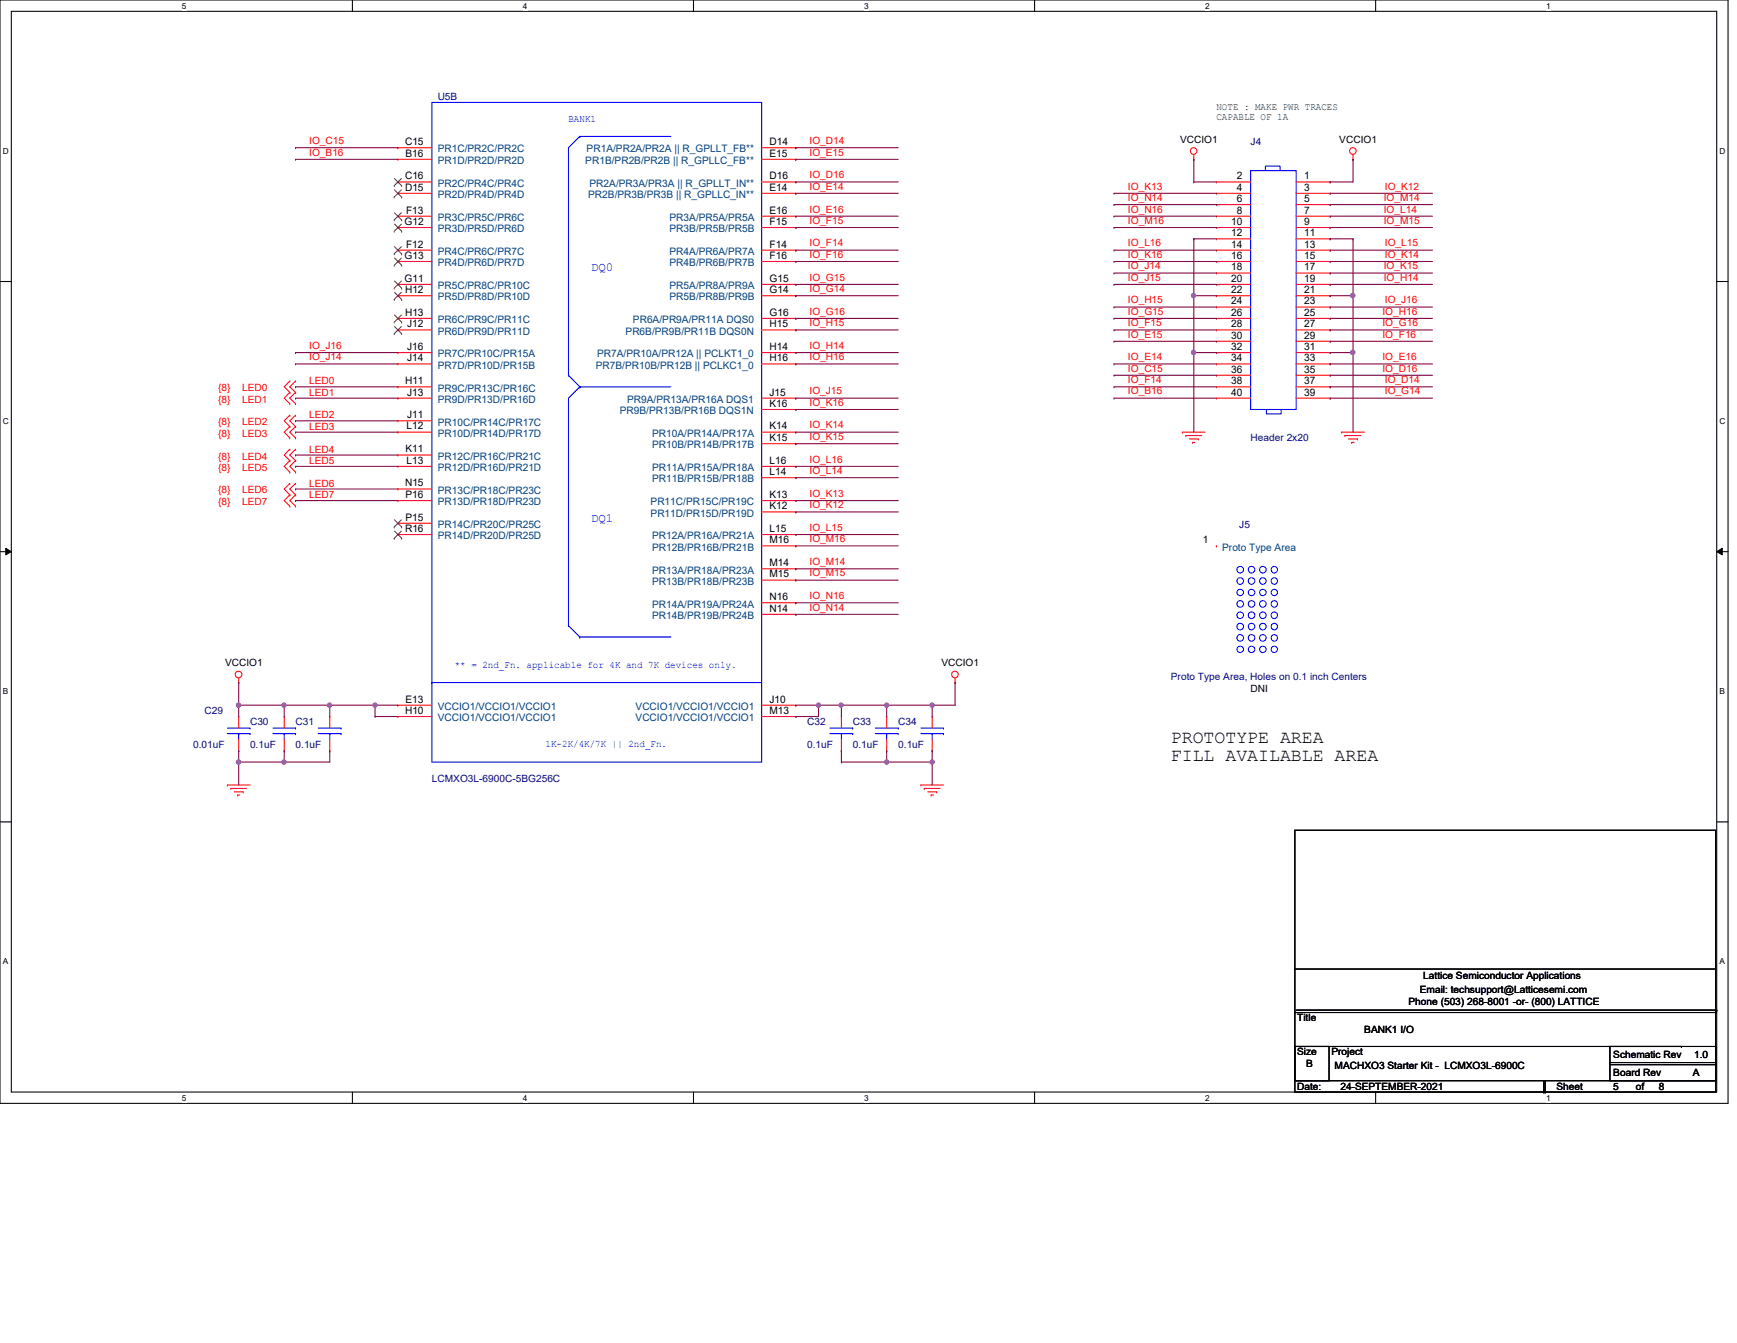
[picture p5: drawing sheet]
<svg xmlns="http://www.w3.org/2000/svg" width="279mm" height="216mm" viewBox="0 0 279 216" stroke-linecap="round" stroke-linejoin="round" font-family="sans-serif">
<path d="M0 0h278v177.4h-278zM1.8 1.8h274.3v173.8h-274.3z" fill="none" stroke="#000" stroke-width=".17"/>
<g fill="#fff">
<path d="M29.3 .2h.7v1.5h-.7z"/>
<path d="M29.3 175.8h.7v1.4h-.7z"/>
</g>
<path d="M56.7 0v1.8M56.7 175.6v1.8" fill="none" stroke="#000" stroke-width=".17"/>
<g fill="#fff">
<path d="M84.1 .2h.7v1.5h-.7z"/>
<path d="M84.1 175.8h.7v1.4h-.7z"/>
</g>
<path d="M111.5 0v1.8M111.5 175.6v1.8" fill="none" stroke="#000" stroke-width=".17"/>
<g fill="#fff">
<path d="M139 .2h.7v1.5h-.7z"/>
<path d="M139 175.8h.7v1.4h-.7z"/>
</g>
<path d="M166.4 0v1.8M166.4 175.6v1.8" fill="none" stroke="#000" stroke-width=".17"/>
<g fill="#fff">
<path d="M193.8 .2h.8v1.5h-.8z"/>
<path d="M193.8 175.8h.8v1.4h-.8z"/>
</g>
<path d="M221.3 0v1.8M221.3 175.6v1.8" fill="none" stroke="#000" stroke-width=".17"/>
<g fill="#fff">
<path d="M248.7 .2h.7v1.5h-.7z"/>
<path d="M248.7 175.8h.7v1.4h-.7z"/>
<path d="M.5 23.5h.9v1.5h-.9z"/>
<path d="M276.6 23.5h.9v1.5h-.9z"/>
<path d="M.5 67h.9v1.5h-.9z"/>
<path d="M276.6 67h.9v1.5h-.9z"/>
</g>
<path d="M0 45.3h1.8M276.1 45.3h1.9" fill="none" stroke="#000" stroke-width=".17"/>
<g fill="#fff">
<path d="M.5 110.4h.8v1.5h-.8z"/>
<path d="M276.6 110.4h.9v1.5h-.9z"/>
</g>
<path d="M0 88.7h1.8M276.1 88.7h1.9" fill="none" stroke="#000" stroke-width=".17"/>
<path d="M.9 88.1l.9 .6-.9 .5zM276.1 88.7l.9-.6v1.1z" fill="#000"/>
<path d="M.9 88.1l.9 .6-.9 .5zM276.1 88.7l.9-.6v1.1z" fill="none" stroke="#000" stroke-width=".16"/>
<g fill="#fff">
<path d="M.5 153.8h.8v1.5h-.8z"/>
<path d="M276.6 153.8h.9v1.5h-.9z"/>
</g>
<g fill="none" stroke="#000" stroke-width=".17">
<path d="M0 132.1h1.8M208.3 133.5h67.7v42.1h-67.7zM276.1 132.1h1.9M208.3 155.8h67.7M276 155.8h.1M208.3 168.2h5.5v5.5h-5.5zM208.3 173.7h67.7M208.3 162.8h67.7M208.3 168.2h62.2M208.5 162.4h67.6M248.3 175.6h.1M248.3 173.7v1.9"/>
<path d="M248.5 175.6h.1M248.5 173.7v1.9M259 168.2h17v5.5h-17zM259 171.2h17M259 170.8h17M270.5 168.2h.1M276 173.7h.1M276 162.8h.1M276 171.2h.1M276 170.8h.1M276.1 162.4h.1"/>
</g>
<g fill="none" stroke="#f00" stroke-width=".17">
<path d="M64 23.7h.1M64 25.6h.1M64 29.3h.1M64 31.1h.1M64 34.8h.1M64 36.6h.1M64 23.7h5.5M64 25.6h5.5M64 29.3h5.5M64 31.1h5.5M64 34.8h5.5M64 36.6h5.5"/>
<path d="M122.5 23.7h5.5M122.5 25.6h5.5M122.5 29.3h5.5M122.5 31.1h5.5M122.5 34.8h5.5M122.5 36.6h5.5M128 23.7h.1M128 25.6h.1M128 29.3h.1M128 31.1h.1M128 34.8h.1M128 36.6h.1"/>
<path d="M192 25.6h.1M192 24.8v.8M195.7 29.3h.1M195.7 31.1h.1M195.7 32.9h.1M195.7 34.8h.1M195.7 36.6h.1M195.7 38.4h.1M195.7 29.3h5.5M195.7 31.1h5.5M195.7 34.8h5.5M195.7 36.6h5.5"/>
<path d="M195.7 32.9h5.5M195.7 38.4h5.5M208.5 29.3h5.5M208.5 31.1h5.5M208.5 34.8h5.5M208.5 36.6h5.5M208.5 32.9h5.5M208.5 38.4h5.5M214 29.3h.1M214 31.1h.1M214 32.9h.1M214 34.8h.1"/>
<path d="M214 36.6h.1M214 38.4h.1M217.6 25.6h.1M217.6 24.8v.8M64 40.2h.1M64 42h.1M64 45.7h.1M64 47.5h.1M64 51.2h.1M64 53h.1M64 56.7h.1M64 58.5h.1"/>
<path d="M64 51.2h5.5M64 53h5.5M64 56.7h5.5M64 58.5h5.5M64 40.2h5.5M64 42h5.5M64 45.7h5.5M64 47.5h5.5M122.5 51.2h5.5M122.5 53h5.5M122.5 56.7h5.5M122.5 58.5h5.5"/>
<path d="M122.5 40.2h5.5M122.5 42h5.5M122.5 45.7h5.5M122.5 47.5h5.5M128 51.2h.1M128 53h.1M128 56.7h.1M128 58.5h.1M128 40.2h.1M128 42h.1M128 45.7h.1M128 47.5h.1"/>
<path d="M195.7 40.2h.1M195.7 42h.1M195.7 43.9h.1M195.7 45.7h.1M195.7 47.5h.1M195.7 49.4h.1M195.7 51.2h.1M195.7 53h.1M195.7 54.9h.1M195.7 56.7h.1M195.7 58.5h.1M195.7 51.2h5.5"/>
<path d="M195.7 53h5.5M195.7 56.7h5.5M195.7 58.5h5.5M195.7 40.2h5.5M195.7 42h5.5M195.7 45.7h5.5M195.7 47.5h5.5M195.7 43.9h5.5M195.7 49.4h5.5M195.7 54.9h5.5M208.5 51.2h5.5M208.5 53h5.5"/>
<path d="M208.5 56.7h5.5M208.5 58.5h5.5M208.5 40.2h5.5M208.5 42h5.5M208.5 45.7h5.5M208.5 47.5h5.5M208.5 43.9h5.5M208.5 49.4h5.5M208.5 54.9h5.5M214 40.2h.1M214 42h.1M214 43.9h.1"/>
<path d="M214 45.7h.1M214 47.5h.1M214 49.4h.1M214 51.2h.1M214 53h.1M214 54.9h.1M214 56.7h.1M214 58.5h.1M46.6 61.3h.1M46.6 63.1h.1M46.6 64.9h.1M46.6 66.8h.1"/>
<path d="M46.6 68.6h.1M46.6 70.4h.1M46.6 72.2h.1M46.6 74h.1M46.6 75.9h.1M46.6 77.7h.1M46.6 79.5h.1M46.6 61.3l-.9 .9 .9 .9M46.6 63.1l-.9 .9 .9 .9M46.6 66.8l-.9 .8 .9 1M46.6 68.6l-.9 .9 .9 .9M46.6 72.2l-.9 1 .9 .8"/>
<path d="M46.6 74l-.9 1 .9 .9M46.6 77.7l-.9 .9 .9 .9M46.6 79.5l-.9 1 .9 .9M47.5 61.3h.1M47.5 63.1h.1M47.5 64.9h.1M47.5 66.8h.1M47.5 68.6h.1M47.5 70.4h.1M47.5 72.2h.1M47.5 74h.1M47.5 75.9h.1"/>
<path d="M47.5 77.7h.1M47.5 79.5h.1M47.5 61.3l-.9 .9 .9 .9M47.5 63.1l-.9 .9 .9 .9M47.5 66.8l-.9 .8 .9 1M47.5 68.6l-.9 .9 .9 .9M47.5 72.2l-.9 1 .9 .8M47.5 74l-.9 1 .9 .9M47.5 77.7l-.9 .9 .9 .9M47.5 79.5l-.9 1 .9 .9M64 67.6h.1M64 69.5h.1"/>
<path d="M64 73.2h.1M64 75h.1M64 78.6h.1M64 62.2h.1M64 64h.1M64 69.5h5.5M64 67.6h5.5M64 73.2h5.5M64 75h5.5M64 78.6h5.5M64 64h5.5M64 62.2h5.5"/>
<path d="M122.5 69.5h5.5M122.5 75h5.5M122.5 76.8h5.5M122.5 71.3h5.5M122.5 64h5.5M122.5 65.8h5.5M128 75h.1M128 76.8h.1M128 69.5h.1M128 71.3h.1M128 64h.1M128 65.8h.1"/>
<path d="M190.2 69.5h.1M190.2 69.5h3.6M190.8 70h.1M190.8 70h2.5M191.3 70.6h1.4M191.8 71.1h.1M191.8 71.1h.4M192.7 70.6h.1M195.7 60.3h.1M195.7 62.2h.1M195.7 64h.1M195.7 64h5.5"/>
<path d="M195.7 62.2h5.5M195.7 60.3h5.5M208.5 64h5.5M208.5 62.2h5.5M208.5 60.3h5.5M214 60.3h.1M214 62.2h.1M214 64h.1M215.8 69.5h.1M215.8 69.5h3.7M216.3 70h.1M216.3 70h2.6"/>
<path d="M216.9 70.6h1.5M217.4 71.1h.1M217.4 71.1h.4M218.4 70.6h.1M46.6 81.4h.1M47.5 81.4h.1M64 80.5h.1M64 84.1h.1M64 85.9h.1M64 80.5h5.5M64 84.1h5.5M64 85.9h5.5"/>
<path d="M122.5 80.5h5.5M122.5 96.9h5.5M122.5 98.8h5.5M122.5 85.9h5.5M122.5 91.4h5.5M122.5 93.3h5.5M122.5 87.8h5.5M122.5 82.3h5.5M128 96.9h.1M128 98.8h.1M128 91.4h.1M128 93.3h.1"/>
<path d="M128 85.9h.1M128 87.8h.1M128 80.5h.1M128 82.3h.1M195.7 87.8h.1M38.4 109.7h.1M38.4 115.2h.1M38.4 109v.7M38.4 115.2v1.9M38.4 118.9v1.8M45.7 115.2h.1M45.7 115.2v1.9"/>
<path d="M45.7 118.9v1.8M53 115.2h.1M53 115.2v1.9M53 118.9v1.8M64 113.4h.1M64 115.2h.1M64 115.2h5.5M64 113.4h5.5M122.5 115.2h5.5M122.5 113.4h5.5M128 115.2h.1M128 113.4h.1"/>
<path d="M135.3 115.2h.1M135.3 115.2v1.9M135.3 118.9v1.8M142.6 115.2h.1M142.6 115.2v1.9M142.6 118.9v1.8M149.9 115.2h.1M149.9 115.2v1.9M149.9 118.9v1.8M153.6 109.7h.1M153.6 109v.7M36.6 126.2h.1"/>
<path d="M36.6 126.2h3.6M37.1 126.7h.1M37.1 126.7h2.6M37.7 127.3h1.4M38.2 127.8h.1M38.2 127.8h.4M38.4 120.7h.1M39.1 127.3h.1M45.7 120.7h.1M53 120.7h.1M135.3 120.7h.1M142.6 120.7h.1"/>
<path d="M148.1 126.2h.1M148.1 126.2h3.7M148.7 126.7h.1M148.7 126.7h2.5M149.2 127.3h1.5M149.8 127.8h.1M149.8 127.8h.4M149.9 120.7h.1M150.7 127.3h.1"/>
<circle cx="192" cy="24.3" r=".54"/>
<circle cx="217.6" cy="24.3" r=".54"/>
<circle cx="38.4" cy="108.4" r=".54"/>
<circle cx="153.6" cy="108.4" r=".54"/>
</g>
<g fill="none" stroke="#00f" stroke-width=".17">
<path d="M69.5 16.5h53v106h-53zM93.3 21.9h.1M93.3 21.9l-1.9 1.8v36.6M93.3 21.9h14.6M201.2 27.4h7.3v38.4h-7.3zM203.5 27.4v-.7h2.4v.7M91.4 60.3h.1M91.4 60.3l1.9 1.9M93.3 62.2h.1M93.3 62.2l-1.9 1.8v36.6M93.3 62.2h14.6M203.7 65.8v.7h2.4v-.7"/>
<path d="M36.6 117.1h3.6M36.6 117.9h3.6M38.4 117.9h.1M38.4 117.9v1M40.2 117.1h.1M40.2 117.9h.1M43.9 117.1h3.6M43.9 117.9h3.6M45.7 117.9h.1M45.7 117.9v1M47.5 117.1h.1M47.5 117.9h.1"/>
<path d="M51.2 117.1h3.7M51.2 117.9h3.7M53 117.9h.1M53 117.9v1M54.9 117.1h.1M54.9 117.9h.1M69.5 109.7h.1M69.5 109.7h53M91.4 100.6h.1M91.4 100.6l1.9 1.8M93.3 102.4h.1M93.3 102.4h14.6"/>
<path d="M133.5 117.1h3.7M133.5 117.9h3.7M135.3 117.9h.1M135.3 117.9v1M137.2 117.1h.1M137.2 117.9h.1M140.8 117.1h3.7M140.8 117.9h3.7M142.6 117.9h.1M142.6 117.9v1M144.5 117.1h.1M144.5 117.9h.1"/>
<path d="M148.1 117.1h3.7M148.1 117.9h3.7M149.9 117.9h.1M149.9 117.9v1M151.8 117.1h.1M151.8 117.9h.1"/>
<circle cx="199.5" cy="97.1" r=".54"/>
<circle cx="199.5" cy="91.6" r=".54"/>
<circle cx="199.5" cy="93.4" r=".54"/>
<circle cx="199.5" cy="98.9" r=".54"/>
<circle cx="199.5" cy="95.2" r=".52"/>
<circle cx="201.3" cy="97.1" r=".54"/>
<circle cx="201.3" cy="93.4" r=".54"/>
<circle cx="201.3" cy="98.9" r=".54"/>
<circle cx="201.3" cy="91.6" r=".54"/>
<circle cx="201.3" cy="95.2" r=".52"/>
<circle cx="203.1" cy="91.6" r=".54"/>
<circle cx="203.1" cy="98.9" r=".54"/>
<circle cx="203.1" cy="93.4" r=".54"/>
<circle cx="203.1" cy="97.1" r=".54"/>
<circle cx="203.1" cy="95.2" r=".52"/>
<circle cx="205" cy="91.6" r=".52"/>
<circle cx="205" cy="93.4" r=".52"/>
<circle cx="205" cy="97.1" r=".52"/>
<circle cx="205" cy="98.9" r=".52"/>
<circle cx="205" cy="95.2" r=".51"/>
<circle cx="199.5" cy="102.5" r=".54"/>
<circle cx="199.5" cy="100.7" r=".54"/>
<circle cx="199.5" cy="104.4" r=".52"/>
<circle cx="201.3" cy="100.7" r=".54"/>
<circle cx="201.3" cy="102.5" r=".54"/>
<circle cx="201.3" cy="104.4" r=".52"/>
<circle cx="203.1" cy="102.5" r=".54"/>
<circle cx="203.1" cy="100.7" r=".54"/>
<circle cx="203.1" cy="104.4" r=".52"/>
<circle cx="205" cy="100.7" r=".52"/>
<circle cx="205" cy="102.5" r=".52"/>
<circle cx="205" cy="104.4" r=".51"/>
</g>
<g fill="none" stroke="#804000" stroke-width=".16">
<path d="M63.4 29.8h.1M63.4 31.7h.1M63.4 35.3h.1M63.4 37.2h.1M63.5 28.7l1.1 1.1M63.5 30.5l1.1 1.2M63.5 34.2l1.1 1.1M63.5 36l1.1 1.2M63.5 39.7l1.1 1.1M64.6 28.7l-1.2 1.1M64.6 30.5l-1.2 1.2M64.6 34.2l-1.2 1.1"/>
<path d="M64.6 36l-1.2 1.2M64.6 39.7l-1.2 1.1M64.6 29.8h.1M64.6 31.7h.1M64.6 35.3h.1M64.6 37.2h.1M63.4 40.8h.1M63.4 42.6h.1M63.4 46.3h.1M63.4 48.1h.1M63.4 51.8h.1M63.4 53.6h.1"/>
<path d="M63.5 41.5l1.1 1.1M63.5 45.2l1.1 1.1M63.5 47l1.1 1.1M63.5 50.6l1.1 1.2M63.5 52.5l1.1 1.1M64.6 41.5l-1.2 1.1M64.6 45.2l-1.2 1.1M64.6 47l-1.2 1.1M64.6 50.6l-1.2 1.2M64.6 52.5l-1.2 1.1M64.6 40.8h.1M64.6 42.6h.1"/>
<path d="M64.6 46.3h.1M64.6 48.1h.1M64.6 51.8h.1M64.6 53.6h.1M63.4 84.7h.1M63.4 86.5h.1M63.5 83.6l1.1 1.1M63.5 85.4l1.1 1.1M64.6 83.6l-1.2 1.1M64.6 85.4l-1.2 1.1M64.6 84.7h.1M64.6 86.5h.1"/>
</g>
<path d="M131.7 113.4h.1M131.7 113.4h3.6M135.3 113.4h.1M135.3 113.4v1.8" fill="none" stroke="#800040" stroke-width=".17"/>
<circle cx="131.7" cy="113.4" r=".34" fill="#f0f"/>
<circle cx="131.7" cy="113.4" r=".34" fill="none" stroke="#f0f" stroke-width=".17"/>
<path d="M135.3 113.4h.1M135.3 113.4h7.3M142.6 113.4h.1M142.6 113.4v1.8" fill="none" stroke="#800040" stroke-width=".17"/>
<circle cx="142.6" cy="113.4" r=".34" fill="#f0f"/>
<circle cx="142.6" cy="113.4" r=".34" fill="none" stroke="#f0f" stroke-width=".17"/>
<circle cx="135.3" cy="113.4" r=".34" fill="#f0f"/>
<circle cx="135.3" cy="113.4" r=".34" fill="none" stroke="#f0f" stroke-width=".17"/>
<path d="M142.6 113.4h.1M142.6 113.4h7.3M149.9 113.4h.1M149.9 113.4v1.8M135.3 120.7h.1M135.3 122.5h.1M135.3 120.7v1.8M135.3 122.5h7.3" fill="none" stroke="#800040" stroke-width=".17"/>
<circle cx="142.6" cy="122.5" r=".34" fill="#f0f"/>
<circle cx="142.6" cy="122.5" r=".34" fill="none" stroke="#f0f" stroke-width=".17"/>
<path d="M142.6 120.7h.1M142.6 122.5h.1M142.6 120.7v1.8M142.6 122.5h7.3" fill="none" stroke="#800040" stroke-width=".17"/>
<circle cx="149.9" cy="122.5" r=".34" fill="#f0f"/>
<circle cx="149.9" cy="122.5" r=".34" fill="none" stroke="#f0f" stroke-width=".17"/>
<path d="M149.9 113.4h.1M149.9 113.4h3.7M149.9 120.7h.1M149.9 120.7v1.8" fill="none" stroke="#800040" stroke-width=".17"/>
<circle cx="149.9" cy="113.4" r=".34" fill="#f0f"/>
<circle cx="149.9" cy="113.4" r=".34" fill="none" stroke="#f0f" stroke-width=".17"/>
<path d="M38.4 113.4h.1M38.4 113.4h14.6M45.7 113.4h.1M45.7 113.4v1.8M53 113.4h.1M53 113.4v1.8M153.6 109.7h.1M153.6 109.7v3.7" fill="none" stroke="#800040" stroke-width=".17"/>
<circle cx="53" cy="113.4" r=".34" fill="#f0f"/>
<circle cx="53" cy="113.4" r=".34" fill="none" stroke="#f0f" stroke-width=".17"/>
<circle cx="45.7" cy="113.4" r=".34" fill="#f0f"/>
<circle cx="45.7" cy="113.4" r=".34" fill="none" stroke="#f0f" stroke-width=".17"/>
<path d="M60.3 113.4h.1M60.3 113.4h3.7M38.4 122.5h.1M38.4 120.7h.1M38.4 122.5h14.6M38.4 120.7v1.8M45.7 120.7h.1M45.7 122.5h.1M45.7 120.7v1.8" fill="none" stroke="#800040" stroke-width=".17"/>
<circle cx="45.7" cy="122.5" r=".34" fill="#f0f"/>
<circle cx="45.7" cy="122.5" r=".34" fill="none" stroke="#f0f" stroke-width=".17"/>
<path d="M38.4 122.5h.1M38.4 122.5v3.7M53 120.7h.1M53 120.7v1.8" fill="none" stroke="#800040" stroke-width=".17"/>
<circle cx="38.4" cy="122.5" r=".36" fill="#f0f"/>
<circle cx="38.4" cy="122.5" r=".36" fill="none" stroke="#f0f" stroke-width=".17"/>
<path d="M38.4 109.7h.1M38.4 109.7v3.7" fill="none" stroke="#800040" stroke-width=".17"/>
<circle cx="38.4" cy="113.4" r=".36" fill="#f0f"/>
<circle cx="38.4" cy="113.4" r=".36" fill="none" stroke="#f0f" stroke-width=".17"/>
<g fill="none" stroke="#800040" stroke-width=".17">
<path d="M38.4 113.4h.1M38.4 113.4v1.8M53 113.4h.1M53 113.4h7.3M60.3 113.4h.1M60.3 115.2h.1M60.3 113.4v1.8M60.3 115.2h3.7M128 115.2h.1M128 113.4h.1M128 113.4h3.7M131.7 113.4h.1"/>
<path d="M131.7 113.4v1.8h-3.7"/>
</g>
<circle cx="60.3" cy="113.4" r=".34" fill="#f0f"/>
<circle cx="60.3" cy="113.4" r=".34" fill="none" stroke="#f0f" stroke-width=".17"/>
<g fill="none" stroke="#800040" stroke-width=".17">
<path d="M47.5 23.7h.1M47.5 25.6h.1M47.5 23.7h16.5M47.5 25.6h16.5M128 23.7h.1M128 25.6h.1M128 29.3h.1M128 31.1h.1M128 34.8h.1M128 36.6h.1M128 23.7h16.5M128 25.6h16.5"/>
<path d="M128 29.3h16.5M128 31.1h16.5M128 34.8h16.5M128 36.6h16.5M192 25.6h.1M192 29.3h.1M192 38.4h.1M192 29.3h3.7M192 25.6v3.7M192 38.4h3.7M214 29.3h.1M217.6 25.6h.1"/>
<path d="M217.6 25.6v3.7h-3.6M47.5 56.7h.1M47.5 58.5h.1M47.5 56.7h16.5M47.5 58.5h16.5M128 40.2h.1M128 42h.1M128 45.7h.1M128 47.5h.1M128 51.2h.1M128 53h.1M128 56.7h.1"/>
<path d="M128 58.5h.1M128 56.7h16.5M128 58.5h16.5M128 40.2h16.5M128 42h16.5M128 45.7h16.5M128 47.5h16.5M128 51.2h16.5M128 53h16.5M192 56.7h.1M192 56.7v12.8M128 64h.1"/>
<path d="M128 65.8h.1M128 64h16.5M128 65.8h16.5M128 96.9h.1M128 98.8h.1M128 96.9h16.5M128 98.8h16.5"/>
</g>
<circle cx="192" cy="56.7" r=".35" fill="#f0f"/>
<circle cx="192" cy="56.7" r=".35" fill="none" stroke="#f0f" stroke-width=".17"/>
<path d="M214 38.4h.1M214 38.4h3.6M217.6 56.7h.1M217.6 56.7v12.8" fill="none" stroke="#800040" stroke-width=".17"/>
<circle cx="217.6" cy="56.7" r=".35" fill="#f0f"/>
<circle cx="217.6" cy="56.7" r=".35" fill="none" stroke="#f0f" stroke-width=".17"/>
<path d="M192 38.4h.1M192 38.4v9.1M192 47.5h.1M192 56.7h.1M192 47.5h3.7M192 56.7h3.7M214 47.5h.1M214 56.7h.1M214 47.5h3.6M214 56.7h3.6M149.9 122.5h.1M149.9 122.5v3.7" fill="none" stroke="#800040" stroke-width=".17"/>
<circle cx="192" cy="47.5" r=".35" fill="#f0f"/>
<circle cx="192" cy="47.5" r=".35" fill="none" stroke="#f0f" stroke-width=".17"/>
<path d="M217.6 38.4h.1M217.6 38.4v18.3M192 47.5h.1M192 47.5v9.2M217.6 47.5h.1" fill="none" stroke="#800040" stroke-width=".17"/>
<circle cx="217.6" cy="47.5" r=".35" fill="#f0f"/>
<circle cx="217.6" cy="47.5" r=".35" fill="none" stroke="#f0f" stroke-width=".17"/>
<g fill="none" stroke="#800040" stroke-width=".17">
<path d="M179.2 31.1h.1M179.2 32.9h.1M179.2 34.8h.1M179.2 36.6h.1M179.2 31.1h16.5M179.2 32.9h16.5M179.2 34.8h16.5M179.2 36.6h16.5M214 34.8h.1M214 36.6h.1M214 31.1h.1M214 32.9h.1"/>
<path d="M214 31.1h16.4M214 32.9h16.4M214 34.8h16.4M214 36.6h16.4M179.2 40.2h.1M179.2 42h.1M179.2 43.9h.1M179.2 45.7h.1M179.2 49.4h.1M179.2 51.2h.1M179.2 53h.1M179.2 54.9h.1"/>
<path d="M179.2 58.5h.1M179.2 40.2h16.5M179.2 42h16.5M179.2 43.9h16.5M179.2 45.7h16.5M179.2 49.4h16.5M179.2 51.2h16.5M179.2 53h16.5M179.2 54.9h16.5M179.2 58.5h16.5M214 40.2h.1M214 42h.1"/>
<path d="M214 43.9h.1M214 45.7h.1M214 49.4h.1M214 51.2h.1M214 53h.1M214 54.9h.1M214 58.5h.1M214 40.2h16.4M214 42h16.4M214 43.9h16.4M214 45.7h16.4M214 49.4h16.4"/>
<path d="M214 51.2h16.4M214 53h16.4M214 54.9h16.4M214 58.5h16.4M47.5 62.2h.1M47.5 64h.1M47.5 67.6h.1M47.5 69.5h.1M47.5 73.2h.1M47.5 75h.1M47.5 78.6h.1M47.5 62.2h16.5"/>
<path d="M47.5 64h16.5M47.5 67.6h16.5M47.5 69.5h16.5M47.5 73.2h16.5M47.5 75h16.5M47.5 78.6h16.5M128 69.5h.1M128 71.3h.1M128 75h.1M128 76.8h.1M128 69.5h16.5M128 75h16.5"/>
<path d="M128 71.3h16.5M128 76.8h16.5M179.2 60.3h.1M179.2 62.2h.1M179.2 64h.1M179.2 62.2h16.5M179.2 64h16.5M179.2 60.3h16.5M214 60.3h.1M214 62.2h.1M214 64h.1M214 62.2h16.4"/>
<path d="M214 64h16.4M214 60.3h16.4M47.5 80.5h.1M47.5 80.5h16.5M128 80.5h.1M128 82.3h.1M128 85.9h.1M128 87.8h.1M128 91.4h.1M128 93.3h.1M128 80.5h16.5M128 82.3h16.5"/>
<path d="M128 85.9h16.5M128 87.8h16.5M128 91.4h16.5M128 93.3h16.5"/>
</g>
<circle cx="131.7" cy="113.4" r=".34" fill="#f0f"/>
<circle cx="131.7" cy="113.4" r=".34" fill="none" stroke="#f0f" stroke-width=".17"/>
<circle cx="142.6" cy="113.4" r=".34" fill="#f0f"/>
<circle cx="142.6" cy="113.4" r=".34" fill="none" stroke="#f0f" stroke-width=".17"/>
<circle cx="135.3" cy="113.4" r=".34" fill="#f0f"/>
<circle cx="135.3" cy="113.4" r=".34" fill="none" stroke="#f0f" stroke-width=".17"/>
<circle cx="142.6" cy="122.5" r=".34" fill="#f0f"/>
<circle cx="142.6" cy="122.5" r=".34" fill="none" stroke="#f0f" stroke-width=".17"/>
<circle cx="149.9" cy="122.5" r=".34" fill="#f0f"/>
<circle cx="149.9" cy="122.5" r=".34" fill="none" stroke="#f0f" stroke-width=".17"/>
<circle cx="149.9" cy="113.4" r=".34" fill="#f0f"/>
<circle cx="149.9" cy="113.4" r=".34" fill="none" stroke="#f0f" stroke-width=".17"/>
<circle cx="53" cy="113.4" r=".34" fill="#f0f"/>
<circle cx="53" cy="113.4" r=".34" fill="none" stroke="#f0f" stroke-width=".17"/>
<circle cx="45.7" cy="113.4" r=".34" fill="#f0f"/>
<circle cx="45.7" cy="113.4" r=".34" fill="none" stroke="#f0f" stroke-width=".17"/>
<circle cx="45.7" cy="122.5" r=".34" fill="#f0f"/>
<circle cx="45.7" cy="122.5" r=".34" fill="none" stroke="#f0f" stroke-width=".17"/>
<circle cx="38.4" cy="122.5" r=".36" fill="#f0f"/>
<circle cx="38.4" cy="122.5" r=".36" fill="none" stroke="#f0f" stroke-width=".17"/>
<circle cx="38.4" cy="113.4" r=".36" fill="#f0f"/>
<circle cx="38.4" cy="113.4" r=".36" fill="none" stroke="#f0f" stroke-width=".17"/>
<circle cx="60.3" cy="113.4" r=".34" fill="#f0f"/>
<circle cx="60.3" cy="113.4" r=".34" fill="none" stroke="#f0f" stroke-width=".17"/>
<circle cx="192" cy="56.7" r=".35" fill="#f0f"/>
<circle cx="192" cy="56.7" r=".35" fill="none" stroke="#f0f" stroke-width=".17"/>
<circle cx="217.6" cy="56.7" r=".35" fill="#f0f"/>
<circle cx="217.6" cy="56.7" r=".35" fill="none" stroke="#f0f" stroke-width=".17"/>
<circle cx="192" cy="47.5" r=".35" fill="#f0f"/>
<circle cx="192" cy="47.5" r=".35" fill="none" stroke="#f0f" stroke-width=".17"/>
<circle cx="217.6" cy="47.5" r=".35" fill="#f0f"/>
<circle cx="217.6" cy="47.5" r=".35" fill="none" stroke="#f0f" stroke-width=".17"/>
<g font-size="2.9">
<text x="188.3" y="119.4">PROTOTYPE AREA</text>
<text x="188.3" y="122.3">FILL AVAILABLE AREA</text>
</g>
<g font-size="2" fill="#00f">
<text x="95.1" y="43.6">DQ0</text>
<text x="95.1" y="83.9">DQ1</text>
</g>
<g font-size="1.7">
<text x="65.2" y="23.3">C15</text>
<text x="123.8" y="23.3">D14</text>
<text x="65.2" y="28.8">C16</text>
<text x="65.2" y="25.2">B16</text>
<text x="123.8" y="25.2">E15</text>
<text x="123.8" y="28.8">D16</text>
<text x="199" y="28.8">2</text>
<text x="209.8" y="28.8">1</text>
<text x="65.2" y="30.6">D15</text>
<text x="65.3" y="34.3">F13</text>
<text x="123.8" y="30.6">E14</text>
<text x="123.8" y="34.3">E16</text>
<text x="199" y="30.6">4</text>
<text x="199" y="32.5">6</text>
<text x="199" y="34.3">8</text>
<text x="209.8" y="30.6">3</text>
<text x="209.8" y="32.5">5</text>
<text x="209.8" y="34.3">7</text>
<text x="65.1" y="36.2">G12</text>
<text x="65.1" y="41.6">G13</text>
<text x="65.3" y="39.8">F12</text>
<text x="123.8" y="36.2">F15</text>
<text x="123.8" y="39.8">F14</text>
<text x="123.8" y="41.6">F16</text>
<text x="198" y="36.2">10</text>
<text x="198" y="38">12</text>
<text x="198" y="39.8">14</text>
<text x="198" y="41.6">16</text>
<text x="209.8" y="36.2">9</text>
<text x="209.8" y="38">11</text>
<text x="209.8" y="39.8">13</text>
<text x="209.8" y="41.6">15</text>
<text x="65.1" y="45.3">G11</text>
<text x="65.2" y="47.1">H12</text>
<text x="123.8" y="45.3">G15</text>
<text x="123.8" y="47.1">G14</text>
<text x="198" y="43.5">18</text>
<text x="198" y="45.3">20</text>
<text x="198" y="47.1">22</text>
<text x="209.8" y="43.5">17</text>
<text x="209.8" y="45.3">19</text>
<text x="209.8" y="47.1">21</text>
<text x="65.2" y="50.8">H13</text>
<text x="65.5" y="52.6">J12</text>
<text x="123.8" y="50.8">G16</text>
<text x="123.8" y="52.6">H15</text>
<text x="198" y="48.9">24</text>
<text x="198" y="50.8">26</text>
<text x="198" y="52.6">28</text>
<text x="209.8" y="48.9">23</text>
<text x="209.8" y="50.8">25</text>
<text x="209.8" y="52.6">27</text>
<text x="65.5" y="56.3">J16</text>
<text x="65.5" y="58.1">J14</text>
<text x="123.8" y="56.3">H14</text>
<text x="123.8" y="58.1">H16</text>
<text x="198" y="54.4">30</text>
<text x="198" y="56.3">32</text>
<text x="198" y="58.1">34</text>
<text x="198" y="59.9">36</text>
<text x="209.8" y="54.4">29</text>
<text x="209.8" y="56.3">31</text>
<text x="209.8" y="58.1">33</text>
<text x="209.8" y="59.9">35</text>
<text x="65.2" y="61.8">H11</text>
<text x="65.5" y="63.6">J13</text>
<text x="123.8" y="63.6">J15</text>
<text x="123.8" y="65.4">K16</text>
<text x="198" y="61.8">38</text>
<text x="198" y="63.6">40</text>
<text x="209.8" y="61.8">37</text>
<text x="209.8" y="63.6">39</text>
<text x="65.4" y="69">L12</text>
<text x="65.5" y="67.2">J11</text>
<text x="123.8" y="69">K14</text>
<text x="123.8" y="70.9">K15</text>
<text x="65.2" y="72.7">K11</text>
<text x="65.4" y="74.5">L13</text>
<text x="123.8" y="74.5">L16</text>
<text x="123.8" y="76.4">L14</text>
<text x="65.2" y="78.2">N15</text>
<text x="65.2" y="80.1">P16</text>
<text x="65.2" y="83.7">P15</text>
<text x="123.8" y="80.1">K13</text>
<text x="123.8" y="81.9">K12</text>
<text x="65.2" y="85.5">R16</text>
<text x="123.8" y="85.5">L15</text>
<text x="123.8" y="87.3">M16</text>
<text x="193.5" y="87.3">1</text>
<text x="123.8" y="91">M14</text>
<text x="123.8" y="92.8">M15</text>
<text x="123.8" y="96.5">N16</text>
<text x="123.8" y="98.3">N14</text>
<text x="65.2" y="112.9">E13</text>
<text x="123.8" y="112.9">J10</text>
<text x="65.2" y="114.8">H10</text>
<text x="123.8" y="114.8">M13</text>
</g>
<g font-size="1.7" fill="#004080">
<text x="70.4" y="24.5">PR1C/PR2C/PR2C</text>
<text x="70.4" y="26.4">PR1D/PR2D/PR2D</text>
<text x="94.1" y="26.4">PR1B/PR2B/PR2B || R_GPLLC_FB**</text>
<text x="94.4" y="24.5">PR1A/PR2A/PR2A || R_GPLLT_FB**</text>
<text x="70.4" y="30">PR2C/PR4C/PR4C</text>
<text x="70.4" y="31.8">PR2D/PR4D/PR4D</text>
<text x="70.4" y="35.5">PR3C/PR5C/PR6C</text>
<text x="94.6" y="31.8">PR2B/PR3B/PR3B || R_GPLLC_IN**</text>
<text x="94.8" y="30">PR2A/PR3A/PR3A || R_GPLLT_IN**</text>
<text x="107.7" y="35.5">PR3A/PR5A/PR5A</text>
<text x="70.4" y="37.3">PR3D/PR5D/PR6D</text>
<text x="70.4" y="41">PR4C/PR6C/PR7C</text>
<text x="107.7" y="37.3">PR3B/PR5B/PR5B</text>
<text x="107.7" y="41">PR4A/PR6A/PR7A</text>
<text x="70.4" y="42.8">PR4D/PR6D/PR7D</text>
<text x="70.4" y="46.5">PR5C/PR8C/PR10C</text>
<text x="107.7" y="42.8">PR4B/PR6B/PR7B</text>
<text x="107.7" y="46.5">PR5A/PR8A/PR9A</text>
<text x="70.4" y="48.3">PR5D/PR8D/PR10D</text>
<text x="70.4" y="51.9">PR6C/PR9C/PR11C</text>
<text x="70.4" y="53.8">PR6D/PR9D/PR11D</text>
<text x="100.6" y="53.8">PR6B/PR9B/PR11B DQS0N</text>
<text x="101.8" y="51.9">PR6A/PR9A/PR11A DQS0</text>
<text x="107.7" y="48.3">PR5B/PR8B/PR9B</text>
<text x="70.4" y="57.4">PR7C/PR10C/PR15A</text>
<text x="70.4" y="59.3">PR7D/PR10D/PR15B</text>
<text x="95.8" y="59.3">PR7B/PR10B/PR12B || PCLKC1_0</text>
<text x="96.1" y="57.4">PR7A/PR10A/PR12A || PCLKT1_0</text>
<text x="70.4" y="62.9">PR9C/PR13C/PR16C</text>
<text x="70.4" y="64.8">PR9D/PR13D/PR16D</text>
<text x="100.9" y="64.8">PR9A/PR13A/PR16A DQS1</text>
<text x="70.4" y="68.4">PR10C/PR14C/PR17C</text>
<text x="70.4" y="70.2">PR10D/PR14D/PR17D</text>
<text x="99.7" y="66.6">PR9B/PR13B/PR16B DQS1N</text>
<text x="104.9" y="70.2">PR10A/PR14A/PR17A</text>
<text x="70.4" y="73.9">PR12C/PR16C/PR21C</text>
<text x="70.4" y="75.7">PR12D/PR16D/PR21D</text>
<text x="104.9" y="75.7">PR11A/PR15A/PR18A</text>
<text x="104.9" y="77.6">PR11B/PR15B/PR18B</text>
<text x="104.9" y="72.1">PR10B/PR14B/PR17B</text>
<text x="70.4" y="79.4">PR13C/PR18C/PR23C</text>
<text x="70.4" y="81.2">PR13D/PR18D/PR23D</text>
<text x="104.6" y="81.2">PR11C/PR15C/PR19C</text>
<text x="104.6" y="83.1">PR11D/PR15D/PR19D</text>
<text x="70.4" y="84.9">PR14C/PR20C/PR25C</text>
<text x="70.4" y="86.7">PR14D/PR20D/PR25D</text>
<text x="104.9" y="86.7">PR12A/PR16A/PR21A</text>
<text x="104.9" y="88.5">PR12B/PR16B/PR21B</text>
<text x="196.6" y="88.5">Proto Type Area</text>
<text x="104.9" y="92.2">PR13A/PR18A/PR23A</text>
<text x="104.9" y="94">PR13B/PR18B/PR23B</text>
<text x="104.9" y="97.7">PR14A/PR19A/PR24A</text>
<text x="104.9" y="99.5">PR14B/PR19B/PR24B</text>
<text x="70.4" y="114.1">VCCIO1/VCCIO1/VCCIO1</text>
<text x="70.4" y="116">VCCIO1/VCCIO1/VCCIO1</text>
<text x="102.2" y="116">VCCIO1/VCCIO1/VCCIO1</text>
<text x="102.2" y="114.1">VCCIO1/VCCIO1/VCCIO1</text>
</g>
<g font-size="1.6" fill="#000080">
<text x="70.4" y="16">U5B</text>
<text x="201.2" y="23.4">J4</text>
<text x="201.2" y="70.9">Header 2x20</text>
<text x="199.3" y="84.8">J5</text>
<text x="188.3" y="109.3">Proto Type Area, Holes on 0.1 inch Centers</text>
<text x="32.9" y="114.8">C29</text>
<text x="40.2" y="116.6">C30</text>
<text x="47.5" y="116.6">C31</text>
<text x="129.8" y="116.6">C32</text>
<text x="137.2" y="116.6">C33</text>
<text x="144.5" y="116.6">C34</text>
<text x="31.1" y="120.3">0.01uF</text>
<text x="40.2" y="120.3">0.1uF</text>
<text x="47.5" y="120.3">0.1uF</text>
<text x="69.5" y="125.8">LCMXO3L-6900C-5BG256C</text>
<text x="129.8" y="120.3">0.1uF</text>
<text x="137.2" y="120.3">0.1uF</text>
<text x="144.5" y="120.3">0.1uF</text>
</g>
<g font-size="1.6" fill="#008000">
<text x="195.7" y="17.7">NOTE : MAKE PWR TRACES</text>
<text x="195.7" y="19.3">CAPABLE OF 1A</text>
</g>
<g font-size="1.6" fill="#f00">
<text x="49.7" y="23.2">IO_C15</text>
<text x="130.2" y="23.2">IO_D14</text>
<text x="49.7" y="25">IO_B16</text>
<text x="130.2" y="25">IO_E15</text>
<text x="130.2" y="28.7">IO_D16</text>
<text x="130.2" y="30.5">IO_E14</text>
<text x="130.2" y="34.2">IO_E16</text>
<text x="130.2" y="36">IO_F15</text>
<text x="181.4" y="30.5">IO_K13</text>
<text x="181.4" y="32.3">IO_N14</text>
<text x="181.4" y="34.2">IO_N16</text>
<text x="181.4" y="36">IO_M16</text>
<text x="222.6" y="34.2">IO_L14</text>
<text x="222.6" y="36">IO_M15</text>
<text x="222.6" y="32.3">IO_M14</text>
<text x="222.8" y="30.5">IO_K12</text>
<text x="130.2" y="39.6">IO_F14</text>
<text x="130.2" y="41.4">IO_F16</text>
<text x="181.4" y="39.6">IO_L16</text>
<text x="181.4" y="41.4">IO_K16</text>
<text x="222.8" y="39.6">IO_L15</text>
<text x="222.8" y="41.4">IO_K14</text>
<text x="130.2" y="45.1">IO_G15</text>
<text x="130.2" y="46.9">IO_G14</text>
<text x="181.4" y="43.3">IO_J14</text>
<text x="181.4" y="45.1">IO_J15</text>
<text x="222.6" y="43.3">IO_K15</text>
<text x="222.6" y="45.1">IO_H14</text>
<text x="130.2" y="50.6">IO_G16</text>
<text x="130.2" y="52.5">IO_H15</text>
<text x="181.4" y="48.8">IO_H15</text>
<text x="181.4" y="50.6">IO_G15</text>
<text x="181.4" y="52.5">IO_F15</text>
<text x="222.4" y="50.6">IO_H16</text>
<text x="222.4" y="52.5">IO_G16</text>
<text x="222.8" y="48.8">IO_J16</text>
<text x="49.7" y="56.1">IO_J16</text>
<text x="49.7" y="57.9">IO_J14</text>
<text x="130.2" y="56.1">IO_H14</text>
<text x="130.2" y="57.9">IO_H16</text>
<text x="181.4" y="54.3">IO_E15</text>
<text x="181.4" y="57.9">IO_E14</text>
<text x="181.4" y="59.7">IO_C15</text>
<text x="222.4" y="54.3">IO_F16</text>
<text x="222.4" y="57.9">IO_E16</text>
<text x="222.4" y="59.7">IO_D16</text>
<text x="35.1" y="62.9">{8}</text>
<text x="35.1" y="64.7">{8}</text>
<text x="38.9" y="62.9">LED0</text>
<text x="38.9" y="64.7">LED1</text>
<text x="49.7" y="61.8">LED0</text>
<text x="49.7" y="63.6">LED1</text>
<text x="130.2" y="63.4">IO_J15</text>
<text x="130.2" y="65.2">IO_K16</text>
<text x="181.4" y="61.6">IO_F14</text>
<text x="181.4" y="63.4">IO_B16</text>
<text x="222.8" y="61.6">IO_D14</text>
<text x="222.8" y="63.4">IO_G14</text>
<text x="35.1" y="68.4">{8}</text>
<text x="35.1" y="70.2">{8}</text>
<text x="38.9" y="68.4">LED2</text>
<text x="38.9" y="70.2">LED3</text>
<text x="49.7" y="67.3">LED2</text>
<text x="49.7" y="69.1">LED3</text>
<text x="130.2" y="68.9">IO_K14</text>
<text x="130.2" y="70.7">IO_K15</text>
<text x="35.1" y="73.9">{8}</text>
<text x="35.1" y="75.7">{8}</text>
<text x="38.9" y="73.9">LED4</text>
<text x="38.9" y="75.7">LED5</text>
<text x="49.7" y="72.8">LED4</text>
<text x="49.7" y="74.6">LED5</text>
<text x="130.2" y="74.4">IO_L16</text>
<text x="130.2" y="76.2">IO_L14</text>
<text x="35.1" y="79.3">{8}</text>
<text x="35.1" y="81.2">{8}</text>
<text x="38.9" y="79.3">LED6</text>
<text x="38.9" y="81.2">LED7</text>
<text x="49.7" y="78.2">LED6</text>
<text x="49.7" y="80.1">LED7</text>
<text x="130.2" y="79.9">IO_K13</text>
<text x="130.2" y="81.7">IO_K12</text>
<text x="130.2" y="85.3">IO_L15</text>
<text x="130.2" y="87.2">IO_M16</text>
<text x="130.2" y="90.8">IO_M14</text>
<text x="130.2" y="92.7">IO_M15</text>
<text x="130.2" y="96.3">IO_N16</text>
<text x="130.2" y="98.2">IO_N14</text>
</g>
<g font-size="1.6" fill="#00f">
<text x="91.4" y="19.6">BANK1</text>
<text x="73.2" y="107.3">** = 2nd_Fn. applicable for 4K and 7K devices only.</text>
<text x="87.8" y="120.1">1K-2K/4K/7K || 2nd_Fn.</text>
</g>
<g font-size="1.6">
<text x="189.8" y="23">VCCIO1</text>
<text x="215.4" y="23">VCCIO1</text>
<text x="36.2" y="107.1">VCCIO1</text>
<text x="151.4" y="107.1">VCCIO1</text>
<text x="201.2" y="111.2">DNI</text>
<text x="226.6" y="161.6">Phone (503) 268-8001 -or- (800) LATTICE</text>
<text x="228.4" y="159.6">Email: techsupport@Latticesemi.com</text>
<text x="228.9" y="157.4">Lattice Semiconductor Applications</text>
<text x="208.7" y="164.2">Title</text>
<text x="219.5" y="166">BANK1 I/O</text>
<text x="208.7" y="169.7">Size</text>
<text x="210.1" y="171.5">B</text>
<text x="214.2" y="169.7">Project</text>
<text x="214.7" y="171.9">MACHXO3 Starter Kit - LCMXO3L-6900C</text>
<text x="259.5" y="173">Board Rev</text>
<text x="259.5" y="170.1">Schematic Rev</text>
<text x="272.3" y="173">A</text>
<text x="272.5" y="170.1">1.0</text>
<text x="208.7" y="175.2">Date:</text>
<text x="215.6" y="175.2">24-SEPTEMBER-2021</text>
<text x="250.4" y="175.2">Sheet</text>
<text x="259.5" y="175.2">5</text>
<text x="263.1" y="175.2">of</text>
<text x="266.8" y="175.2">8</text>
</g>
<g font-size="1.3">
<text x="29.3" y="1.4">5</text>
<text x="84.1" y="1.4">4</text>
<text x="139" y="1.4">3</text>
<text x="193.8" y="1.4">2</text>
<text x="248.7" y="1.4">1</text>
<text x=".5" y="24.7">D</text>
<text x="276.6" y="24.7">D</text>
<text x=".5" y="68.2">C</text>
<text x="276.6" y="68.2">C</text>
<text x=".5" y="111.6">B</text>
<text x="276.6" y="111.6">B</text>
<text x=".5" y="155">A</text>
<text x="276.6" y="155">A</text>
<text x="29.3" y="177">5</text>
<text x="84.1" y="177">4</text>
<text x="139" y="177">3</text>
<text x="193.8" y="177">2</text>
<text x="248.7" y="177">1</text>
</g>
</svg>
